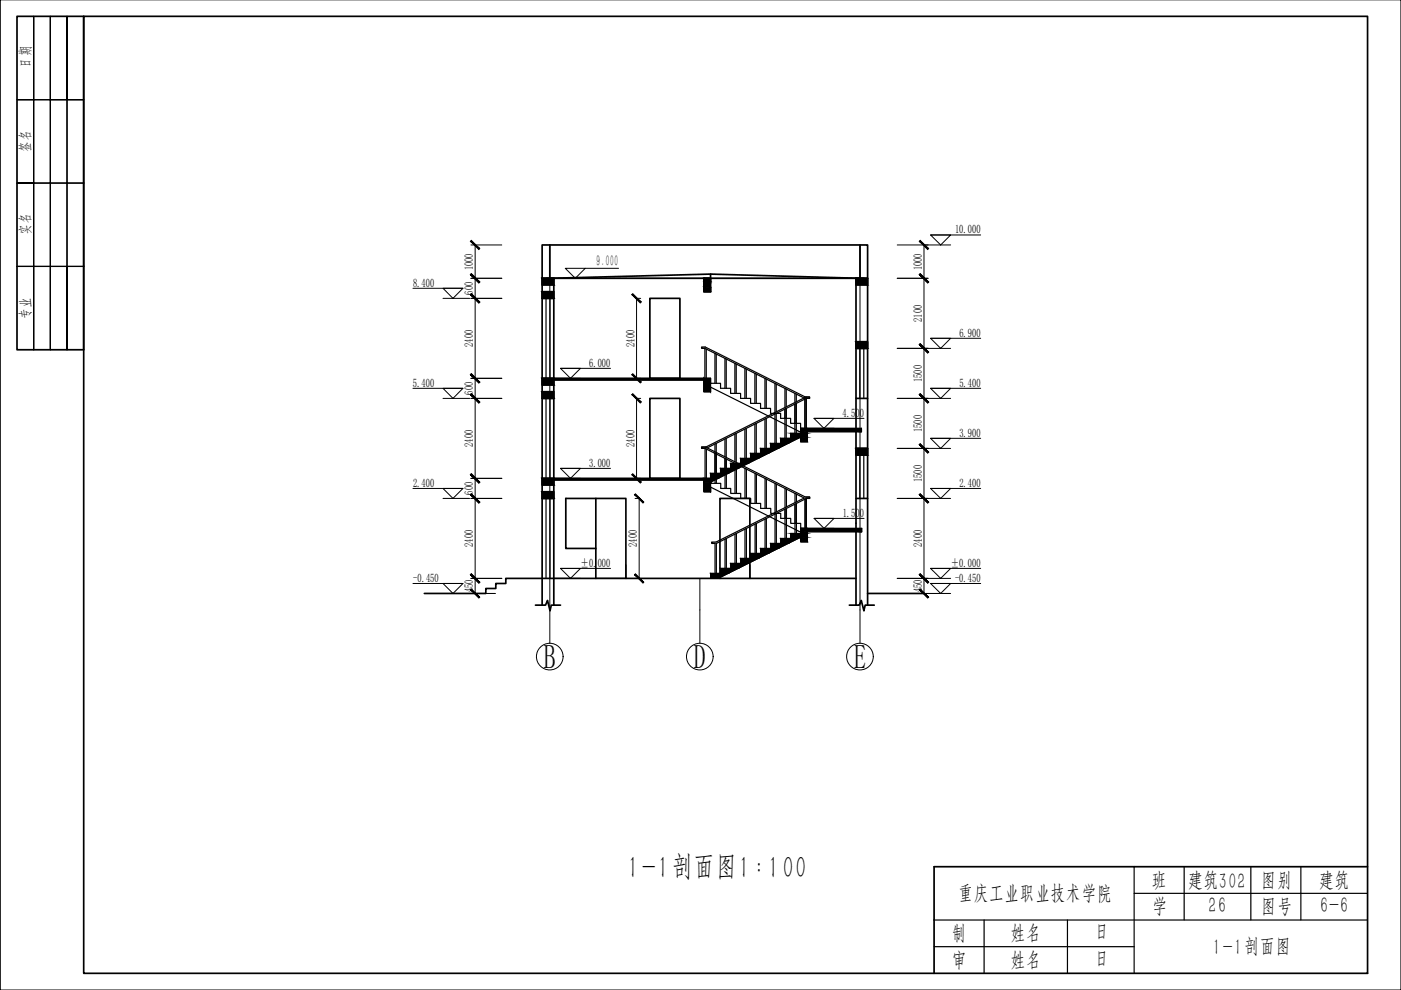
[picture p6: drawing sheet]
<svg xmlns="http://www.w3.org/2000/svg" width="297mm" height="210mm" viewBox="0 0 297 210" stroke-linecap="round" stroke-linejoin="round" font-family="sans-serif">
<path d="M114.9 59h68.3M116.6 51.9v77.4M182.3 51.9v76.1" fill="none" stroke="#000" stroke-width=".21"/>
<path d="M115.8 63.3v16.9M116.6 63.3v16.9M182.3 73.9v10.6M183.1 73.9v10.6M115.8 84.5v16.9M116.6 84.5v16.9M182.3 96.5v9.2M183.1 96.5v9.2M115.8 105.7v16.9M116.6 105.7v16.9M132.7 119.8v2.8h-6.4" fill="none" stroke="#000" stroke-width=".25"/>
<g fill="none" stroke="#000" stroke-width=".36">
<path d="M114.9 59v69.3M114.9 59h2.5v1.4h-2.5zM114.9 59v-7.1h69v7.1M114.9 59h69M116.6 51.9v7.1l34.1-.9 31.6 .9v-7.1M117.4 59v69.3M149.2 59h1.5v2.8h-1.5zM150.7 59h-1.5v2.8h1.5v-.9M150.7 58.1v2M181.5 59h2.4v1.4h-2.4zM181.5 59v31.8M183.9 59v69.3"/>
<path d="M114.9 61.8h2.5v1.5h-2.5zM114.9 63.3h2.5M137.8 63.3h6.4v16.9h-6.4zM181.5 72.4h2.4v1.5h-2.4zM181.5 73.9h2.4M114.9 80.2h2.5v1.4h-2.5zM114.9 83.1h2.5v1.4h-2.5zM114.9 84.5h2.5M114.9 80.2h2.5M117.4 80.2h31.8v.4h-31.8zM137.8 84.5h6.4v16.9h-6.4zM181.5 91.5v20.5"/>
<path d="M181.5 95.1h2.4v1.4h-2.4zM181.5 95.1h2.4M181.5 84.5h2.4M114.9 101.4h2.5v1.4h-2.5zM114.9 104.3h2.5v1.4h-2.5zM114.9 105.7h2.5M114.9 101.4h2.5M117.4 101.4h31.8v.4h-31.8zM126.3 116.3h-6.3v-10.6h12.7v16.9M126.3 105.7v16.9M181.5 112.7v15.6M181.5 105.7h2.4"/>
<path d="M113.5 128.3h1.4M114.9 128.3h.8l.4-1 .5 2.2 .3-1.2h.5M117.4 128.3h1.4M152.6 122.6v-16.9h6.4v16.9M180.1 128.3h1.4M181.5 122.6h-74.3v1.1h-2.1v1.1h-2.1v1h-13M181.5 128.3h.7l.4-1 .6 2.2 .2-1.2h.5M183.9 125.8h12M183.9 128.3h1.5"/>
</g>
<g fill="none" stroke="#000" stroke-width=".25">
<path d="M149.4 73.9v6.3M149.7 74v6.2M151.6 74.9l-2.2-1h-.7v-.3h.8l21.2 10.6h.9v.3h-.7v6.3M151.6 74.9v6.4M151.6 74.9l19.1 9.6v6.3M151.9 75v6.3M153.7 76v6.3M154 76.1v6.2M155.8 77v6.4M156.1 77.2v6.2M157.9 78.1v6.4M158.2 78.2v6.3"/>
<path d="M160 79.2v6.3M160.3 79.3v6.2M149.2 80.2h1.5v2.9h-1.5zM149.2 80.2h1.5v1.1h2.1v1h2.1v1.1h2.1v1.1h2.1v1h2.2v1.1h2.1v1h2.1v1.1h2.1v1.1h2.1v1h1.5v2.9h-1.5v-2.1l-19-9.5v1h-1.5zM149.5 95.1v6.3M149.8 95.2v6.2M151.6 94.1v8.4M151.9 94v8.5M153.7 93.1v3.8M153.7 97.2v6.4M154 92.9v4.1M154 97.3v6.3"/>
<path d="M155.8 92v5.9M155.8 98.2v6.4M156.1 91.9v6.2M156.1 98.4v6.2M157.9 91v6.2M158 99.3v6.4M158.2 90.8v6.4M158.2 99.5v6.2M160 89.9v6.2M160.3 89.8v6.3M162.2 80.2v6.4M162.2 88.9v6.2"/>
<path d="M162.5 80.4v6.2M162.5 88.7v6.4M164.3 81.3v6.2M164.3 87.8v6.2M164.6 81.4v5.9M164.6 87.6v6.4M166.4 82.3v4.1M166.4 86.7v6.2M166.7 82.5v3.8M166.7 86.6v6.3M168.5 83.4v1.9M168.5 85.7v6.2"/>
<path d="M168.8 85.5l2.1-1h.7v-.3h-.7l-21.2 10.6h-1v.3h.7M168.8 83.5v1.7M168.8 85.5v6.4M168.8 85.5l-18.9 9.5M149.2 101.4h1.5v-1h2.1v-1.1h2.1v-1.1h2.1v-1h2.1v-1.1h2.2v-1h2.1v-1.1h2.1v-1.1h2.1v-1h2.1v-1.1h13v.7h-11.5v2.2h-1.5v-1l-19 9.5v2.1h-1.5zM153.7 114.3v6.2M154 114.2v6.3M155.8 113.2v6.3M156.1 113.1v6.4M158 112.2v6.2M158.2 112v6.4M159 119.8v2.8"/>
<path d="M160.1 100.4v6.3M160.1 111.1v6.2M160.4 100.5v6.2M160.4 111v6.3M162.2 101.4v6.4M162.2 110.1v6.2M162.5 101.6v6.2M162.5 109.9v6.4M164.3 102.5v6.2M164.3 109v6.2M164.6 102.6v5.9M164.6 108.9v6.3"/>
<path d="M166.4 103.6v4M166.4 107.9v6.3M166.7 103.7v3.8M166.7 107.8v6.4M168.6 104.6v2M168.6 106.9v6.2M168.9 104.7v1.7M168.9 106.7v6.4M169.8 112v1.1h-2.2v1.1h-2.1v1h-2.1v1.1h-2.1v1h-2.1v1.1h-2.2v1.1h-2.1v1h-2.1v1.1h-2.1v1M169.8 112h12.9v.7h-11.5v2.2h-1.4v-1l-17.5 8.7M169.8 112v-1h-2.2v-1.1h-2.1v-1h-2.1v-1.1h-2.1v-1.1h-2.1v-1h-2.2v-1.1h-2.1v-1h-2.1v-1.1h-2.1v-1.1h-1.4v2.9h1.4v-1l19.1 9.5v2.1h1.4v-2.9M170.7 105.8v6.2"/>
<path d="M170.9 105.4h.8v.3h-.7M171 105.7h.7v-.3h-.9l-21.3-10.6h-.7v.3h.7l21 10.5-18.7 9.3h-.9v.3h.7v6.4M171 105.7l-19.1 9.5v6.4M171 105.7v6.3"/>
</g>
<g fill="#000" stroke="#000" stroke-width=".21">
<path d="M114.9 59l2.5 1.4v-1.4zM114.9 59l2.5 1.4h-2.5z"/>
<path d="M181.5 59l2.4 1.4v-1.4zM181.5 59l2.4 1.4h-2.4z"/>
<path d="M114.9 61.8l2.5 1.5v-1.5zM114.9 61.8l2.5 1.5h-2.5z"/>
<path d="M181.5 72.4l2.4 1.5v-1.5zM181.5 72.4l2.4 1.5h-2.4z"/>
<path d="M114.9 80.2l2.5 1.4v-1.4zM114.9 80.2l2.5 1.4h-2.5z"/>
<path d="M114.9 83.1l2.5 1.4v-1.4zM114.9 83.1l2.5 1.4h-2.5z"/>
<path d="M149.2 80.2l1.5 2.9v-2.9zM149.2 80.2l1.5 2.9h-1.5z"/>
<path d="M152.8 99.3l1.6 1.1 2.1-1.1zM152.8 99.3l1.6 1.1h-1.6z"/>
<path d="M154.9 98.2l1.6 1.1 2.1-1.1zM154.9 98.2l1.6 1.1h-1.6z"/>
<path d="M157 97.2l1.6 1 2.1-1zM157 97.2l1.6 1h-1.6z"/>
<path d="M159.1 96.1l1.6 1.1 2.1-1.1zM159.1 96.1l1.6 1.1h-1.6z"/>
<path d="M161.3 95.1l1.5 1 2.2-1zM161.3 95.1l1.5 1h-1.5z"/>
<path d="M163.4 94l1.6 1.1 2.1-1.1zM163.4 94l1.6 1.1h-1.6z"/>
<path d="M165.5 92.9l1.6 1.1 2.1-1.1zM165.5 92.9l1.6 1.1h-1.6z"/>
<path d="M167.6 92.7l1.6 .2 .5-.2zM167.6 92.7l1.6 .2h-1.6z"/>
<path d="M169.7 91.5l1.5 .4v-.4zM169.7 91.5l1.5 .4h-1.5z"/>
<path d="M167.6 91.9l3.6 .8v-.8zM167.6 91.9l3.6 .8h-3.6z"/>
<path d="M169.7 92.7l1.5 1v-1zM169.7 92.7l1.5 1h-1.5z"/>
<path d="M169.7 90.8l13 .7v-.7zM169.7 90.8l13 .7h-13z"/>
<path d="M181.5 95.1l2.4 1.4v-1.4zM181.5 95.1l2.4 1.4h-2.4z"/>
<path d="M114.9 101.4l2.5 1.4v-1.4zM114.9 101.4l2.5 1.4h-2.5z"/>
<path d="M114.9 104.3l2.5 1.4v-1.4zM114.9 104.3l2.5 1.4h-2.5z"/>
<path d="M149.2 102.2l1.5 2.1v-2.1zM149.2 102.2l1.5 2.1h-1.5z"/>
<path d="M149.2 101.4l1.5 .8 1.5-.8zM149.2 101.4l1.5 .8h-1.5z"/>
<path d="M150.7 100.4l1.5 1 2.2-1zM150.7 100.4l1.5 1h-1.5z"/>
<path d="M154.9 119.5l1.6 1 2.1-1zM154.9 119.5l1.6 1h-1.6z"/>
<path d="M157 118.4l1.6 1.1 2.1-1.1zM157 118.4l1.6 1.1h-1.6z"/>
<path d="M159.2 117.3l1.5 1.1 2.2-1.1zM159.2 117.3l1.5 1.1h-1.5z"/>
<path d="M161.3 116.3l1.6 1 2.1-1zM161.3 116.3l1.6 1h-1.6z"/>
<path d="M163.4 115.2l1.6 1.1 2.1-1.1zM163.4 115.2l1.6 1.1h-1.6z"/>
<path d="M165.5 114.2l1.6 1 2.1-1zM165.5 114.2l1.6 1h-1.6z"/>
<path d="M167.6 113.9l1.6 .3 .6-.3zM167.6 113.9l1.6 .3h-1.6z"/>
<path d="M169.8 112.7l1.4 .4v-.4zM169.8 112.7l1.4 .4h-1.4z"/>
<path d="M167.6 113.1l3.6 .8v-.8zM167.6 113.1l3.6 .8h-3.6z"/>
<path d="M169.8 113.9l1.4 1v-1zM169.8 113.9l1.4 1h-1.4z"/>
<path d="M169.8 112l12.9 .7v-.7zM169.8 112l12.9 .7h-12.9z"/>
<path d="M150.7 121.6l1.6 1 2.1-1zM150.7 121.6l1.6 1h-1.6z"/>
<path d="M152.8 120.5l1.6 1.1 2.1-1.1zM152.8 120.5l1.6 1.1h-1.6z"/>
</g>
<g fill="#000" stroke="#000" stroke-width=".21">
<path d="M149.2 59l1.5 .7v-.7zM149.2 59l1.5 .7h-1.5z"/>
<path d="M149.2 59.7l1.5 1.2v-1.2zM149.2 59.7l1.5 1.2h-1.5z"/>
<path d="M149.2 60.9l1.5 .9v-.9zM149.2 60.9l1.5 .9h-1.5z"/>
</g>
<g fill="none" stroke="#000" stroke-width=".21">
<path d="M99.9 59h6.5M99.9 51.9h6.5M100.7 51.9v73.9M119.9 56.9h4.2l-2.1 2.1zM119.9 59h4.2M124.1 56.9h7.1M190.2 59h6.6M190.2 51.9h11.4M195.9 51.9v73.9M197.3 49.8h4.3l-2.2 2.1zM197.3 49.8h10.6M87.6 61.1h10.6"/>
<path d="M93.9 61.1h4.3l-2.2 2.2zM93.9 63.3h5.7M99.9 63.3h6.5M118.8 78.1h4.3l-2.1 2.1zM118.8 78.1h10.6M135.8 63.3h-.8v16.9h.8M190.2 73.9h11.4M197.3 71.7h4.3l-2.2 2.2zM197.3 71.7h10.6M87.6 82.3h10.6M93.9 82.3h4.3l-2.2 2.2zM93.9 84.5h5.7"/>
<path d="M99.9 84.5h6.5M99.9 80.2h6.5M117.4 80.2h5.7M118.8 99.3h4.3l-2.1 2.1zM118.8 99.3h10.6M135.8 84.5h-.8v16.9h.8M171.2 90.8h5.6M172.6 88.7h4.2l-2.1 2.1zM172.6 88.7h10.6M190.2 95.1h11.4M190.2 84.5h11.4M197.3 82.3h4.3l-2.2 2.2z"/>
<path d="M197.3 92.9h4.3l-2.2 2.2zM197.3 82.3h10.6M197.3 92.9h10.6M87.6 103.6h10.6M93.9 103.6h4.3l-2.2 2.1zM93.9 105.7h5.7M99.9 105.7h6.5M99.9 101.4h6.5M117.4 101.4h5.7M134.6 105.7h.9v16.9h-.9M171.2 112h5.6M172.6 109.9h4.2l-2.1 2.1z"/>
<path d="M172.6 109.9h10.6M190.2 105.7h11.4M197.3 103.6h4.3l-2.2 2.1zM197.3 103.6h10.6M87.6 123.7h10.6M93.9 123.7h4.3l-2.2 2.1zM93.9 125.8h5.7M99.9 125.8h5.2M99.9 122.6h6.5M116.6 129.3v7.1M117.4 122.6h5.7M118.8 120.5h4.3l-2.1 2.1z"/>
<path d="M118.8 120.5h10.6M148.4 122.6v13.8M182.3 128v8.4M190.2 125.8h11.4M190.2 122.6h11.4M197.3 120.5h4.3l-2.2 2.1zM197.3 123.7h4.3l-2.2 2.1zM197.3 120.5h10.6M197.3 123.7h10.6"/>
<circle cx="116.6" cy="139.2" r="2.83"/>
<circle cx="148.4" cy="139.2" r="2.83"/>
<circle cx="182.3" cy="139.2" r="2.83"/>
</g>
<!-- layer: 0 -->
<g fill="#000" stroke="#000" stroke-width=".21">
<path d="M99.9 58l-.2 .2 2 1.6zM99.7 58.2l2 1.6-.2 .2z"/>
<path d="M99.7 58.2l1.8 1.8 .2-.2zM99.7 58.2l.2-.2 1.8 1.8z"/>
<path d="M99.7 51.2l1.8 1.7 .2-.2zM99.7 51.2l.2-.2 1.8 1.7z"/>
<path d="M195.1 58l-.2 .2 2 1.6zM194.9 58.2l2 1.6-.2 .2z"/>
<path d="M194.9 58.2l1.8 1.8 .2-.2zM194.9 58.2l.2-.2 1.8 1.8z"/>
<path d="M194.9 51.2l1.8 1.7 .2-.2zM194.9 51.2l.2-.2 1.8 1.7z"/>
<path d="M99.9 79.2l-.2 .2 2 1.6zM99.7 79.4l2 1.6-.2 .2z"/>
<path d="M99.9 62.3l-.2 .2 2 1.5zM99.7 62.5l2 1.5-.2 .2z"/>
<path d="M99.7 62.5l1.8 1.7 .2-.2zM99.7 62.5l.2-.2 1.8 1.7z"/>
<path d="M134.2 79.2l-.2 .2 1.9 1.6zM134 79.4l1.9 1.6-.2 .2z"/>
<path d="M134 62.5l1.7 1.7 .2-.2zM134 62.5l.2-.2 1.7 1.7z"/>
<path d="M195.1 72.9l-.2 .2 2 1.5zM194.9 73.1l2 1.5-.2 .2z"/>
<path d="M194.9 73.1l1.8 1.7 .2-.2zM194.9 73.1l.2-.2 1.8 1.7z"/>
<path d="M99.9 83.5l-.2 .2 2 1.6zM99.7 83.7l2 1.6-.2 .1z"/>
<path d="M99.7 83.7l1.8 1.7 .2-.1zM99.7 83.7l.2-.2 1.8 1.8z"/>
<path d="M99.7 79.4l1.8 1.8 .2-.2zM99.7 79.4l.2-.2 1.8 1.8z"/>
<path d="M134 83.7l1.7 1.7 .2-.1zM134 83.7l.2-.2 1.7 1.8z"/>
<path d="M194.9 94.3l2 1.6-1.8-1.8zM194.9 94.3l2 1.6-.2 .1z"/>
<path d="M195.1 83.5l-.2 .2 2 1.6zM194.9 83.7l2 1.6-.2 .1z"/>
<path d="M194.9 94.3l1.8 1.7 .2-.1zM194.9 94.3l.2-.2 1.8 1.8z"/>
<path d="M194.9 83.7l1.8 1.7 .2-.1zM194.9 83.7l.2-.2 1.8 1.8z"/>
<path d="M99.7 104.9l2 1.6-1.8-1.8zM99.7 104.9l2 1.6-.2 .2z"/>
<path d="M99.9 100.4l-.2 .2 2 1.6zM99.7 100.6l2 1.6-.2 .2z"/>
<path d="M99.7 104.9l1.8 1.8 .2-.2zM99.7 104.9l.2-.2 1.8 1.8z"/>
<path d="M99.7 100.6l1.8 1.8 .2-.2zM99.7 100.6l.2-.2 1.8 1.8z"/>
<path d="M134.2 100.4l-.2 .2 1.9 1.6zM134 100.6l1.9 1.6-.2 .2z"/>
<path d="M134.5 104.9l1.8 1.8 .2-.2zM134.5 104.9l.2-.2 1.8 1.8z"/>
<path d="M194.9 104.9l2 1.6-1.8-1.8zM194.9 104.9l2 1.6-.2 .2z"/>
<path d="M194.9 104.9l1.8 1.8 .2-.2zM194.9 104.9l.2-.2 1.8 1.8z"/>
<path d="M99.7 125l2 1.6-1.8-1.7zM99.7 125l2 1.6-.2 .2z"/>
<path d="M99.9 121.7l-.2 .1 2 1.6zM99.7 121.8l2 1.6-.2 .2z"/>
<path d="M99.7 121.8l1.8 1.8 .2-.2zM99.7 121.8l.2-.1 1.8 1.7z"/>
<path d="M134.7 121.7l-.2 .1 2 1.6zM134.5 121.8l2 1.6-.2 .2z"/>
<path d="M194.9 125l2 1.6-1.8-1.7zM194.9 125l2 1.6-.2 .2z"/>
<path d="M195.1 121.7l-.2 .1 2 1.6zM194.9 121.8l2 1.6-.2 .2z"/>
<path d="M194.9 121.8l1.8 1.8 .2-.2zM194.9 121.8l.2-.1 1.8 1.7z"/>
</g>
<path d="M.1 -.1v210h296.9v-210" fill="none" stroke="#000" stroke-width=".21"/>
<g fill="none" stroke="#000" stroke-width=".25">
<path d="M7.1 3.5v17.6h3.6v-17.6v17.6h3.5h-3.5v35.4h-3.6v-17.7h-3.5h3.5v-17.7h-3.5h3.5zM14.2 3.5v17.6h3.5h-3.5zM7.1 21.1h3.6v17.7h3.5v-17.7v17.7h3.5h-3.5v17.7h3.5h-7v-17.7h-3.6zM7.1 38.8h7.1v35.4v-17.7h-3.5v17.7v-17.7h-3.6v17.7v-17.7h-3.5h3.5zM198 195.1h91.9M208.6 195.1v11.3M226.3 195.1v11.3M240.5 183.8v22.6M240.5 189.4h49.4M251.1 183.8v11.3M265.2 183.8v11.3M275.8 183.8v11.3"/>
<path d="M198 200.7h42.5"/>
</g>
<path d="M3.6 3.5h14.1v70.7h-14.1zM17.7 3.5h272.2v202.9h-272.2zM289.9 183.8h-91.9v22.6" fill="none" stroke="#000" stroke-width=".36"/>
<g font-size="7.2">
<text x="115.3" y="141.6">B</text>
<text x="147.1" y="141.6">D</text>
<text x="181.1" y="141.6">E</text>
</g>
<text font-size="6.1" x="132.9" y="186.6">1-1剖面图1:100</text>
<g font-size="4.3">
<text x="203.1" y="191.5">重庆工业职业技术学院</text>
<text x="244.1" y="188.6">班</text>
<text x="251.9" y="188.7">建筑302</text>
<text x="267.3" y="188.6">图别</text>
<text x="279.7" y="188.7">建筑</text>
<text x="244.1" y="194.3">学</text>
<text x="256.1" y="193.7">26</text>
<text x="267.3" y="194.2">图号</text>
<text x="279.8" y="193.7">6-6</text>
<text x="201.7" y="199.9">制</text>
<text x="214.3" y="200">姓名</text>
<text x="231.8" y="199.5">日</text>
<text x="257" y="202.8">1-1剖面图</text>
<text x="201.7" y="205.6">审</text>
<text x="214.3" y="205.6">姓名</text>
<text x="231.8" y="205.2">日</text>
</g>
<g font-size="3">
<text x="6.8" y="14.6" transform="rotate(-90 6.8 14.6)">日期</text>
<text x="6.8" y="32.2" transform="rotate(-90 6.8 32.2)">签名</text>
<text x="6.8" y="49.9" transform="rotate(-90 6.8 49.9)">实名</text>
<text x="126.4" y="56.7">9.000</text>
<text x="6.8" y="67.6" transform="rotate(-90 6.8 67.6)">专业</text>
</g>
<g font-size="2.6">
<text x="202.5" y="49.5">10.000</text>
<text x="100.3" y="57.3" transform="rotate(-90 100.3 57.3)">1000</text>
<text x="195.4" y="57.3" transform="rotate(-90 195.4 57.3)">1000</text>
<text x="87.6" y="60.8">8.400</text>
<text x="100.3" y="62.5" transform="rotate(-90 100.3 62.5)">600</text>
<text x="195.4" y="68.2" transform="rotate(-90 195.4 68.2)">2100</text>
<text x="203.4" y="71.4">6.900</text>
<text x="100.3" y="73.5" transform="rotate(-90 100.3 73.5)">2400</text>
<text x="124.9" y="77.7">6.000</text>
<text x="134.5" y="73.5" transform="rotate(-90 134.5 73.5)">2400</text>
<text x="87.6" y="82">5.400</text>
<text x="100.3" y="83.7" transform="rotate(-90 100.3 83.7)">600</text>
<text x="195.4" y="81" transform="rotate(-90 195.4 81)">1500</text>
<text x="203.4" y="82">5.400</text>
<text x="178.7" y="88.3">4.500</text>
<text x="100.3" y="94.8" transform="rotate(-90 100.3 94.8)">2400</text>
<text x="134.5" y="94.8" transform="rotate(-90 134.5 94.8)">2400</text>
<text x="195.4" y="91.6" transform="rotate(-90 195.4 91.6)">1500</text>
<text x="203.4" y="92.6">3.900</text>
<text x="124.9" y="98.9">3.000</text>
<text x="87.6" y="103.2">2.400</text>
<text x="100.3" y="104.9" transform="rotate(-90 100.3 104.9)">600</text>
<text x="195.4" y="102.2" transform="rotate(-90 195.4 102.2)">1500</text>
<text x="203.4" y="103.2">2.400</text>
<text x="178.7" y="109.6">1.500</text>
<text x="100.3" y="116" transform="rotate(-90 100.3 116)">2400</text>
<text x="135.1" y="116" transform="rotate(-90 135.1 116)">2400</text>
<text x="195.4" y="116" transform="rotate(-90 195.4 116)">2400</text>
<text x="87.6" y="123.3">-0.450</text>
<text x="100.3" y="125.6" transform="rotate(-90 100.3 125.6)">450</text>
<text x="123.1" y="120.2">±0.000</text>
<text x="195.4" y="125.6" transform="rotate(-90 195.4 125.6)">450</text>
<text x="201.6" y="120.2">±0.000</text>
<text x="202.5" y="123.3">-0.450</text>
</g>
</svg>
